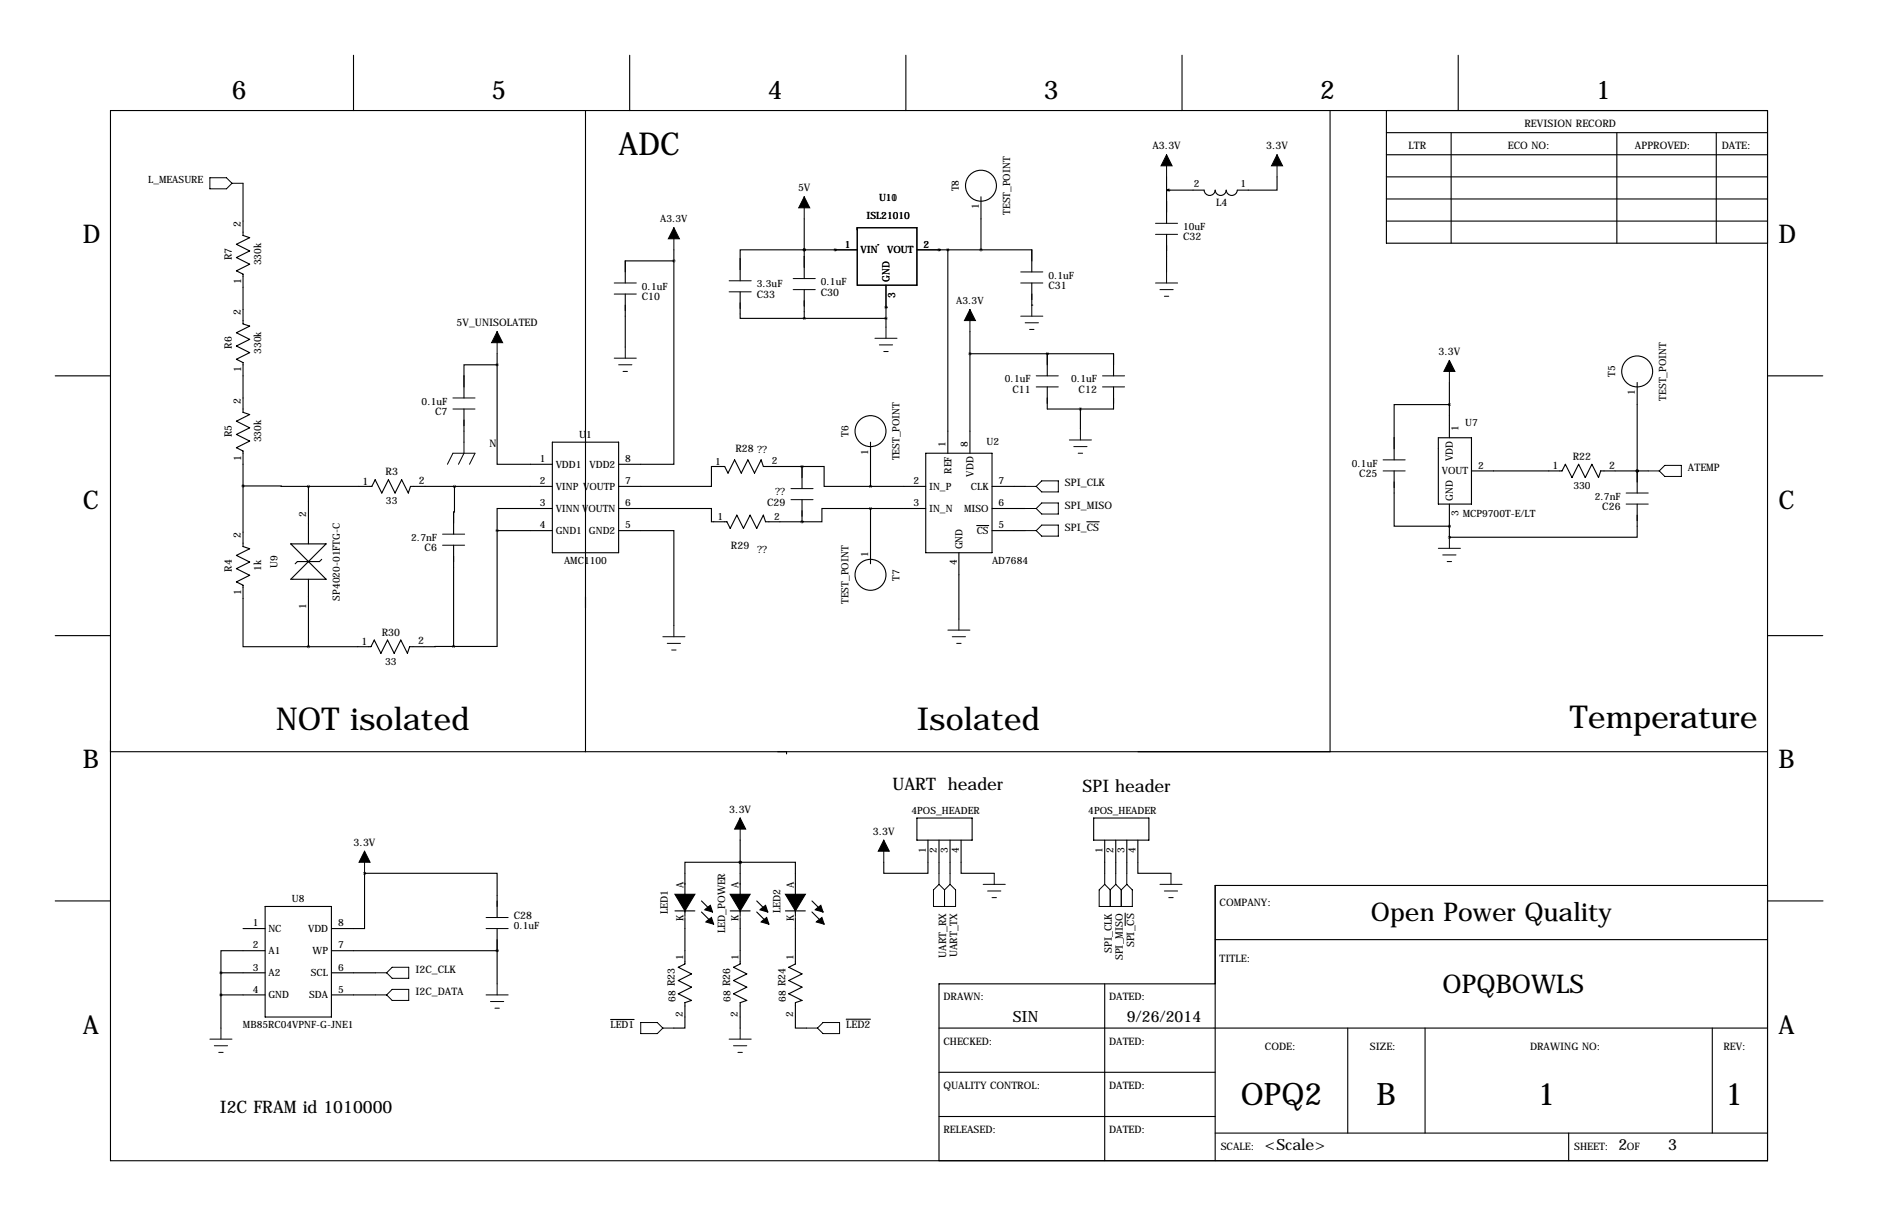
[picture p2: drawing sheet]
<svg xmlns="http://www.w3.org/2000/svg" width="432mm" height="279mm" viewBox="0 0 432 279" stroke-linecap="round" stroke-linejoin="round" font-family="sans-serif">
<g fill="none" stroke="#000" stroke-width=".25">
<path d="M81.3 12.7v12.7M144.8 12.7v12.7M208.3 12.7v12.7M271.8 12.7v12.7M335.3 12.7v12.7M25.4 25.4h381v241.3h-381zM134.6 25.4v147.3M305.8 25.4v147.3M318.8 30.5h87.6M318.8 35.6h87.6M318.8 25.4v30.5h87.6M333.7 30.5v25.4"/>
<path d="M371.8 30.5v25.4M394.6 30.5v25.4M55.9 42.1v12l1.5 .5-3 1.5 3 1.6-3 1.5 3 1.5-3 1.5 1.5 .8v11.4l1.5 .5-3 1.6 3 1.5-3 1.5 3 1.5-3 1.5 1.5 .8v11.4l1.5 .5-3 1.6 3 1.5-3 1.5 3 1.5-3 1.6 1.5 .7v22l1.5 .5-3 1.5 3 1.5-3 1.6 3 1.5-3 1.5 1.5 .8v14.1h15M154.9 59.9v46.8h-12.7M154.9 59.9h-11.1v5.1M154.9 57.4v2.5M184.9 57.4h.1M184.9 57.4h-14.7v7.1M184.9 57.4h12.2M184.9 50.3v13.7M192 57.4h.1M197.1 52.3h13.7v13.2h-13.7z"/>
<path d="M201.8 56.2h.1M210.8 57.4h26.4v5.1M215.9 57.4h.1M217.9 57.4v46.7M225.6 45.2v12.2M268.2 40.6v3.1h.5M268.2 53.8v8.7M268.7 43.7h-.5v7.6M293.6 40.6v3.1h-9.1a1.27 1.27 0 0 1-1.3 1.2 1.27 1.27 0 0 1-1.3-1.2 1.27 1.27 0 0 1-1.2 1.2 1.27 1.27 0 0 1-1.3-1.2 1.27 1.27 0 0 1-1.3 1.2 1.27 1.27 0 0 1-1.2-1.2h-8.2M318.8 45.7h87.6M318.8 50.8h87.6M318.8 40.6h87.6"/>
<path d="M143.8 67.6v12.2M170.2 67.1v6.1h14.7M184.9 66.5v6.7M184.9 73.2h18.8M203.7 70.6h.1M203.7 65.5v9.7M223 76.2v27.9M237.2 70.1h.1M237.2 65v5.1M12.7 86.4h12.7M106.7 94v7.6M114.3 83.8v22.9h12.7"/>
<path d="M114.3 83.8h-7.6v7.6M114.3 81.3v2.5M223 81.3h33v5.1M240.8 81.3h.1M240.8 81.3v5.1M240.8 88.9v5.1h15.2v-5.1M248.4 94v4.6M333.2 93h-12.7v12.7M333.2 87.9v12.7M376.4 87.9v25.4M406.4 86.4h12.7M55.9 111.7l15 .1"/>
<path d="M70.9 111.8v13.2M70.9 111.8h14.6l.8-1.6 1.5 3.1 1.5-3.1 1.5 3.1 1.6-3.1 1.5 3.1 .5-1.5h32.6M104.5 111.8l-.2 10.9M127 116.8h-12.7v5.1M127 101.6h15.2v25.4h-15.2zM142.2 116.8h21.4v3.1h3.5l.8 1.5 1.5-3 1.5 3 1.6-3 1.5 3 1.5-3 .5 1.5h8.4M184.4 107.2h-8.9l-.5-1.5-1.5 3-1.5-3-1.6 3-1.5-3-1.5 3-.8-1.5h-3v4.6h-21.4M184.4 107.2h.1M184.4 107.2h5.1v4.6h10.7M184.4 119.9h.1M184.4 107.2v5.1M184.4 114.8v5.1"/>
<path d="M200.2 101.6v10.2M200.2 116.8h-11.2v3.1h-4.6M200.2 111.8h12.7M200.2 116.8h12.7M200.2 116.8v12.7M212.9 104.1h15.2v22.9h-15.2zM228.1 111.8h7.6M228.1 116.8h7.6M249.9 119.9h2.8M320.5 108.2v12.7h12.7M330.7 100.6h7.6v15.2h-7.6zM333.2 115.8v7.6"/>
<path d="M338.3 108.2h20.9l.7-1.5 1.5 3 1.6-3 1.5 3 1.5-3 1.5 3 .5-1.5h11M376.4 115.8v7.6h-43.2M376.4 108.2h.1M66.9 125h8.1l-8.1 8.1h8.1zM70.9 133.1v15.5M74 128.5l-.5 .5h-5.1l-.5 .5M104.3 125.3v23.2M114.3 121.9v26.6h-10M114.3 121.9h12.7M142.2 121.9h12.7v21.9M220.5 127v15.2M224.6 120.8h2.7"/>
<path d="M228.1 121.9h7.6M333.2 120.9h.1M333.2 123.4h.1M12.7 146h12.7M104.3 148.5l-10.1 .1-.5 1.5-1.5-3-1.6 3-1.5-3-1.5 3-1.5-3-.8 1.5h-14.4M406.4 146h12.7M25.4 172.7h381M180.8 172.7v.5M170.2 198.1h12.7v12.5M170.2 198.1h-12.7v12.5M170.2 198.1h.1M170.2 193v17.6"/>
<path d="M210.8 188h12.7v5h-12.7zM213.4 193v7.7h-10.2v-2.6M215.9 193v7.7M218.4 193v7.7M221 193v7.7h7.6M251.5 188h12.7v5h-12.7zM254 193v7.7M256.5 193v7.7M259.1 193v7.7M261.6 193v7.7h7.6M12.7 207h12.7M55.9 213.4h5.1"/>
<path d="M61 218.4h-10.2v5.1M61 208.3h15.2v25.4h-15.2zM76.2 218.4h38.1M83.8 200.7v12.7h-7.6M83.8 200.7h.1M83.8 200.7h30.5v10.1M114.3 218.4h.1M114.3 213.4v12.7M155.2 209.3h4.6M157.5 210.8v10.7l-1.5 .7 3 1.6-3 1.5 3 1.5-3 1.5 3 1.6-1.5 .5v5.8h-2.6M161.3 207l2.5 2.5M161.3 209.5l2.5 2.6"/>
<path d="M167.9 209.3h4.6M170.2 210.8v10.7l-1.5 .7 3 1.6-3 1.5 3 1.5-3 1.5 3 1.6-1.5 .5v5.8M174 207l2.5 2.5M174 209.5l2.5 2.6M180.6 209.3h4.6M182.9 210.8v10.7l-1.5 .7 3 1.6-3 1.5 3 1.5-3 1.5 3 1.6-1.5 .5v5.8h2.5M186.7 207l2.5 2.5M186.7 209.5l2.5 2.6M258.7 209.8v2.9M279.4 215.9h127M406.4 203.5h-127v63.2M406.5 207h12.7"/>
<path d="M50.8 223.5h10.2M50.8 228.6h10.2M50.8 223.5v12.7M76.2 223.5h10.2M76.2 228.6h10.2M140.4 234.2h5.4M194.6 234.2h5.5M215.9 236.2h190.5M254 226.1v40.6M279.4 226.1h-63.5v40.6M309.9 236.2v24.1M327.7 236.2v24.1"/>
<path d="M393.7 236.2v24.1M215.9 246.4h63.5M215.9 256.5h63.5M279.4 260.3h127M360.7 260.3v6.4"/>
<circle cx="225.6" cy="42.7" r="3.6"/>
<circle cx="200.2" cy="99.1" r="3.6"/>
<circle cx="376.4" cy="85.3" r="3.6"/>
<circle cx="200.2" cy="132.1" r="3.6"/>
</g>
<g fill="none" stroke="#000" stroke-width=".23">
<path d="M268.2 35.6v5M293.6 35.6v5M48.3 40.8h3.8l1.2 1.3-1.2 1.3h-3.8zM53.3 42.1h2.6M154.9 52.3v5.1M184.9 45.2v5.1M265.7 53.8h5.1M265.7 51.3h5.1M114.3 76.2v5.1M141.2 67.6h5.1M141.2 65h5.1M143.8 79.8v2.5"/>
<path d="M167.6 67.1h5.1M167.6 64.5h5.1M182.4 66.5h5.1M182.4 64h5.1M201.2 77.7h5M202.2 79.2h3M203.7 75.2v2.5M223 71.1v5.1M234.7 65h5.1M234.7 62.5h5.1M234.7 72.6h5.1M235.7 74.2h3.1"/>
<path d="M236.7 75.7h1M237.2 70.1v2.5M265.7 65h5.1M266.7 66.5h3M267.7 68.1h1M268.2 62.5v2.5M104.1 94h5.1M104.1 91.4h5.1M141.2 82.3h5.1M142.2 83.8h3.1M143.3 85.3h1M203.2 80.8h1"/>
<path d="M238.3 88.9h5M238.3 86.4h5M248.4 98.6v2.5M253.5 88.9h5.1M253.5 86.4h5.1M333.2 82.8v5.1M102.9 106.7l1.2-2.6h5.1l-1.3 2.6M106.7 101.6v2.5l-1.3 2.6M181.9 114.8h5M181.9 112.3h5M235.7 111.8h2.6M235.7 116.8h2.6"/>
<path d="M238.3 111.8l1.2-1.3h3.8v2.5h-3.8zM238.3 116.8l1.2-1.2h3.8v2.5h-3.8zM245.9 101.1h5.1M246.9 102.6h3M247.9 104.1h1M318 108.2h5.1M318 105.7h5.1M373.9 115.8h5.1M373.9 113.3h5.1M379 108.2h2.5M381.5 108.2l1.3-1.3h3.8v2.6h-3.8zM101.8 125.3h5"/>
<path d="M101.8 122.7h5M235.7 121.9h2.6M238.3 121.9l1.2-1.2h3.8v2.5h-3.8zM330.7 126h5.1M331.7 127.5h3.1M332.7 129h1.1M333.2 123.4v2.6M152.4 146.3h5.1M153.4 147.8h3.1M154.4 149.4h1M154.9 143.8v2.5M217.9 144.8h5.1"/>
<path d="M218.9 146.3h3.1M220 147.8h1M220.5 142.2v2.6M83.8 195.6v5.1M170.2 188v5M203.2 193v5.1M111.8 210.8h5M111.8 213.4h5M215.9 200.7v2.5M215.9 203.2l-1.3 1.3v3.8h5.1v-3.8l-1.3-1.3M215.9 203.2l1.3 1.3M217.2 204.5v3.8"/>
<path d="M218.4 200.7v2.5M218.4 203.2l-1.2 1.3M226.1 203.2h5M227.1 204.7h3M228.1 206.2h1M228.6 200.7v2.5M254 203.2l-1.3 1.3v3.8h7.6v-3.8l-1.2-1.3M254 200.7v2.5M254 203.2l1.3 1.3M255.3 204.5v3.8M256.5 200.7v2.5M256.5 203.2l1.3 1.3"/>
<path d="M256.5 203.2l-1.2 1.3M257.8 204.5v3.8M259.1 200.7v2.5M259.1 203.2l-1.3 1.3M266.7 203.2h5.1M267.7 204.7h3.1M268.7 206.2h1M269.2 200.7v2.5M48.3 238.8h5M50.8 236.2v2.6M86.4 228.6h2.5M86.4 223.5h2.5"/>
<path d="M88.9 228.6l1.3-1.3h3.8v2.6h-3.8zM88.9 223.5l1.3-1.3h3.8v2.6h-3.8zM111.8 228.6h5M112.8 230.1h3M113.8 231.6h1M114.3 226.1v2.5M147.3 234.9h3.8l1.3 1.3-1.3 1.3h-3.8zM152.4 236.2h2.5M167.6 238.8h5.1M170.2 236.2v2.6M185.4 236.2h2.6M188 236.2l1.2-1.3h3.8v2.6h-3.8z"/>
<path d="M49.3 240.3h3M50.3 241.8h1M168.7 240.3h3M169.7 241.8h1"/>
</g>
<path d="M155.2 205.5h2.3v3.8zM157.5 205.5h2.3l-2.3 3.8zM162.3 208.8l1-.8 .5 1.5-1.7-.5zM162.3 211.8l1.3-1 .5 1.5zM167.9 205.5h2.3v3.8zM170.2 205.5h2.3l-2.3 3.8zM174.8 209l1.2-1 .5 1.5zM175 211.8l1.3-1 .5 1.5zM180.6 205.5h2.3v3.8zM182.9 205.5h2.3l-2.3 3.8zM187.5 209l1.2-1 .5 1.5zM188 211.6l1-.8 .5 1.5-1.8-.5z" fill="#000" stroke="#000" stroke-width=".25"/>
<path d="M268.2 35.6l1.3 2.5h-2.5zM293.6 35.6l1.3 2.5h-2.5zM154.9 52.3l1.3 2.6h-2.5zM184.9 45.2l1.3 2.6h-2.6zM114.3 76.2l1.3 2.5h-2.6zM223 71.1l1.3 2.6h-2.6zM333.2 82.8l1.3 2.5h-2.5zM83.8 195.6l1.3 2.5h-2.6zM170.2 188l1.2 2.5h-2.5zM203.2 193l1.3 2.6h-2.6z" fill="#000" stroke="#000" stroke-width=".23"/>
<path d="M154.9 59.9a.05 .05 0 0 0 .1 0 .05 .05 0 0 0-.1 0zM333.2 93a.05 .05 0 0 0 .1 0 .05 .05 0 0 0-.1 0zM333.2 120.9a.05 .05 0 0 0 .1 0 .05 .05 0 0 0-.1 0zM333.2 123.4a.05 .05 0 0 0 .1 0 .05 .05 0 0 0-.1 0zM376.4 108.2a.05 .05 0 0 0 .1 0 .05 .05 0 0 0-.1 0zM376.4 108.2a.05 .05 0 0 0 .1 0 .05 .05 0 0 0-.1 0zM200.1 111.8a.05 .05 0 0 0 .1 0 .05 .05 0 0 0-.1 0zM200.1 116.8a.05 .05 0 0 0 .1 0 .05 .05 0 0 0-.1 0zM217.9 57.4a.05 .05 0 0 0 .1 0 .05 .05 0 0 0-.1 0zM225.5 57.4a.05 .05 0 0 0 .1 0 .05 .05 0 0 0-.1 0zM268.7 43.7a.05 .05 0 0 0 .1 0 .05 .05 0 0 0-.1 0z" fill="#000" stroke="#000" stroke-width=".63"/>
<g font-size="7.3">
<text x="142.2" y="35.6">ADC</text>
<text x="63.5" y="167.6">NOT isolated</text>
<text x="210.8" y="167.6">Isolated</text>
<text x="360.9" y="167.4">Temperature</text>
</g>
<g font-size="7.1">
<text x="285.3" y="254">OPQ2</text>
<text x="316.5" y="254">B</text>
<text x="353.6" y="254">1</text>
<text x="396.7" y="254">1</text>
</g>
<g font-size="5.9">
<text x="53.3" y="22.9">6</text>
<text x="113" y="22.9">5</text>
<text x="176.5" y="22.9">4</text>
<text x="240" y="22.9">3</text>
<text x="303.5" y="22.9">2</text>
<text x="367" y="22.9">1</text>
<text x="19" y="55.9">D</text>
<text x="408.9" y="55.9">D</text>
<text x="19" y="116.8">C</text>
<text x="408.9" y="116.8">C</text>
<text x="19" y="176.5">B</text>
<text x="408.9" y="176.5">B</text>
<text x="315.2" y="211.6">Open Power Quality</text>
<text x="331.7" y="228.1">OPQBOWLS</text>
<text x="19" y="237.5">A</text>
<text x="408.9" y="237.5">A</text>
</g>
<g font-size="4">
<text x="205.2" y="181.6">UART header</text>
<text x="248.9" y="181.9">SPI header</text>
<text x="50.5" y="255.8">I2C FRAM id 1010000</text>
</g>
<g font-size="3.6">
<text x="232.8" y="234.9">SIN</text>
<text x="259.1" y="234.9">9/26/2014</text>
<text x="290.8" y="264.1">&lt;Scale&gt;</text>
<text x="372.1" y="264.1">2</text>
<text x="383.5" y="264.1">3</text>
</g>
<g font-size="2.4">
<text x="350.5" y="29.2">REVISION RECORD</text>
<text x="265" y="34.3">A3.3V</text>
<text x="291.1" y="34.3">3.3V</text>
<text x="323.8" y="34.3">LTR</text>
<text x="346.7" y="34.3">ECO NO:</text>
<text x="375.9" y="34.3">APPROVED:</text>
<text x="395.9" y="34.3">DATE:</text>
<text x="183.5" y="43.9">5V</text>
<text x="279.6" y="47.4">L4</text>
<text x="55.4" y="52.2" transform="rotate(-90 55.4 52.2)">2</text>
<text x="53.3" y="59.8" transform="rotate(-90 53.3 59.8)">R7</text>
<text x="272" y="55.3">C32</text>
<text x="55.5" y="65.2" transform="rotate(-90 55.5 65.2)">1</text>
<text x="147.6" y="69">C10</text>
<text x="174" y="68.5">C33</text>
<text x="188.7" y="68">C30</text>
<text x="241" y="66.4">C31</text>
<text x="55.4" y="72.5" transform="rotate(-90 55.4 72.5)">2</text>
<text x="105" y="74.9">5V_UNISOLATED</text>
<text x="53.3" y="80.2" transform="rotate(-90 53.3 80.2)">R6</text>
<text x="330.7" y="81.5">3.3V</text>
<text x="55.5" y="85.5" transform="rotate(-90 55.5 85.5)">1</text>
<text x="55.4" y="92.8" transform="rotate(-90 55.4 92.8)">2</text>
<text x="100" y="95.4">C7</text>
<text x="232.8" y="90.3">C11</text>
<text x="248" y="90.3">C12</text>
<text x="53.3" y="100.5" transform="rotate(-90 53.3 100.5)">R5</text>
<text x="55.5" y="105.8" transform="rotate(-90 55.5 105.8)">1</text>
<text x="112.6" y="102.6">N</text>
<text x="169.1" y="103.8">R28 ??</text>
<text x="357" y="107.8">1</text>
<text x="361.6" y="105.7">R22</text>
<text x="370" y="107.7">2</text>
<text x="83.3" y="111.4">1</text>
<text x="88.6" y="109.2">R3</text>
<text x="96.3" y="111.3">2</text>
<text x="244.9" y="111.8">SPI_CLK</text>
<text x="312.5" y="109.6">C25</text>
<text x="388.1" y="108.2">ATEMP</text>
<text x="176.4" y="116.2">C29</text>
<text x="244.9" y="116.8">SPI_MISO</text>
<text x="368.4" y="117.2">C26</text>
<text x="55.4" y="123.6" transform="rotate(-90 55.4 123.6)">2</text>
<text x="244.9" y="121.9">SPI_CS</text>
<text x="53.3" y="131.3" transform="rotate(-90 53.3 131.3)">R4</text>
<text x="97.6" y="126.7">C6</text>
<text x="168.1" y="126.1">R29</text>
<text x="55.5" y="136.7" transform="rotate(-90 55.5 136.7)">1</text>
<text x="83.1" y="148.2">1</text>
<text x="87.8" y="146">R30</text>
<text x="96.1" y="148.1">2</text>
<text x="167.7" y="186.7">3.3V</text>
<text x="200.7" y="191.8">3.3V</text>
<text x="81.3" y="194.3">3.3V</text>
<text x="179.5" y="209.8" transform="rotate(-90 179.5 209.8)">LED2</text>
<text x="280.4" y="208.3">COMPANY:</text>
<text x="118.1" y="211.1">C28</text>
<text x="153.6" y="210" transform="rotate(-90 153.6 210)">LED1</text>
<text x="166.8" y="214.4" transform="rotate(-90 166.8 214.4)">LED_POWER</text>
<text x="217.6" y="220.1" transform="rotate(-90 217.6 220.1)">UART_RX</text>
<text x="220.1" y="220" transform="rotate(-90 220.1 220)">UART_TX</text>
<text x="255.7" y="219" transform="rotate(-90 255.7 219)">SPI_CLK</text>
<text x="258.2" y="220.7" transform="rotate(-90 258.2 220.7)">SPI_MISO</text>
<text x="260.7" y="217.7" transform="rotate(-90 260.7 217.7)">SPI_CS</text>
<text x="280.4" y="221">TITLE:</text>
<text x="95.5" y="223.5">I2C_CLK</text>
<text x="95.5" y="228.6">I2C_DATA</text>
<text x="216.9" y="229.9">DRAWN:</text>
<text x="255" y="229.9">DATED:</text>
<text x="194.6" y="236.2">LED2</text>
<text x="216.9" y="240">CHECKED:</text>
<text x="255" y="240">DATED:</text>
<text x="290.8" y="241.3">CODE:</text>
<text x="315" y="241.3">SIZE:</text>
<text x="351.8" y="241.3">DRAWING NO:</text>
<text x="396.2" y="241.3">REV:</text>
<text x="216.9" y="250.2">QUALITY CONTROL:</text>
<text x="255" y="250.2">DATED:</text>
<text x="216.9" y="260.3">RELEASED:</text>
<text x="255" y="260.3">DATED:</text>
<text x="280.7" y="264.2">SCALE:</text>
<text x="361.9" y="264.2">SHEET:</text>
<text x="374" y="264.2">OF</text>
</g>
<g font-size="2.3">
<text x="34.1" y="42.1">L_MEASURE</text>
<text x="202.1" y="46.2">U10</text>
<text x="202.1" y="46.2">U11</text>
<text x="220.5" y="44" transform="rotate(-90 220.5 44)">T8</text>
<text x="274.5" y="42.9">2</text>
<text x="285.2" y="42.9">1</text>
<text x="151.8" y="51.1">A3.3V</text>
<text x="199.2" y="50.4">ISL21010</text>
<text x="225" y="48.1" transform="rotate(-90 225 48.1)">1</text>
<text x="232.2" y="49.4" transform="rotate(-90 232.2 49.4)">TEST_POINT</text>
<text x="272" y="52.8">10uF</text>
<text x="194.3" y="56.9">1</text>
<text x="197.9" y="58.2">VIN</text>
<text x="204" y="58.2">VOUT</text>
<text x="212.3" y="56.9">2</text>
<text x="60" y="61" transform="rotate(-90 60 61)">330k</text>
<text x="188.7" y="65.5">0.1uF</text>
<text x="204.5" y="64.8" transform="rotate(-90 204.5 64.8)">GND</text>
<text x="241" y="64">0.1uF</text>
<text x="147.6" y="66.5">0.1uF</text>
<text x="174" y="66">3.3uF</text>
<text x="205.8" y="68.4" transform="rotate(-90 205.8 68.4)">3</text>
<text x="219.9" y="69.8">A3.3V</text>
<text x="60" y="81.3" transform="rotate(-90 60 81.3)">330k</text>
<text x="231.1" y="87.9">0.1uF</text>
<text x="246.3" y="87.9">0.1uF</text>
<text x="371.3" y="86.7" transform="rotate(-90 371.3 86.7)">T5</text>
<text x="96.9" y="93">0.1uF</text>
<text x="375.9" y="90.7" transform="rotate(-90 375.9 90.7)">1</text>
<text x="383.1" y="92.1" transform="rotate(-90 383.1 92.1)">TEST_POINT</text>
<text x="60" y="101.6" transform="rotate(-90 60 101.6)">330k</text>
<text x="133.2" y="100.6">U1</text>
<text x="195.1" y="100.4" transform="rotate(-90 195.1 100.4)">T6</text>
<text x="335.4" y="99.1" transform="rotate(-90 335.4 99.1)">1</text>
<text x="336.9" y="97.8">U7</text>
<text x="124.2" y="106.2">1</text>
<text x="127.8" y="107.5">VDD1</text>
<text x="135.5" y="107.5">VDD2</text>
<text x="143.8" y="106.2">8</text>
<text x="164.4" y="106.8">1</text>
<text x="177.5" y="106.7">2</text>
<text x="199.6" y="104.4" transform="rotate(-90 199.6 104.4)">1</text>
<text x="206.8" y="105.8" transform="rotate(-90 206.8 105.8)">TEST_POINT</text>
<text x="217.4" y="102.6" transform="rotate(-90 217.4 102.6)">1</text>
<text x="222.5" y="102.6" transform="rotate(-90 222.5 102.6)">8</text>
<text x="226.8" y="102.4">U2</text>
<text x="310.8" y="107.2">0.1uF</text>
<text x="334.1" y="106" transform="rotate(-90 334.1 106)">VDD</text>
<text x="339.9" y="107.7">2</text>
<text x="124.2" y="111.3">2</text>
<text x="127.8" y="112.6">VINP VOUTP</text>
<text x="143.8" y="111.3">7</text>
<text x="178.2" y="113.8">??</text>
<text x="210" y="111.3">2</text>
<text x="213.6" y="112.6">IN_P</text>
<text x="218.7" y="108.9" transform="rotate(-90 218.7 108.9)">REF</text>
<text x="223.2" y="112.6">CLK</text>
<text x="223.8" y="109.5" transform="rotate(-90 223.8 109.5)">VDD</text>
<text x="229.6" y="111.3">7</text>
<text x="331.5" y="109">VOUT</text>
<text x="361.8" y="112.4">330</text>
<text x="70.4" y="118.9" transform="rotate(-90 70.4 118.9)">2</text>
<text x="88.8" y="115.9">33</text>
<text x="124.2" y="116.3">3</text>
<text x="127.8" y="117.6">VINN VOUTN</text>
<text x="143.8" y="116.3">6</text>
<text x="164.9" y="119.5">1</text>
<text x="178" y="119.4">2</text>
<text x="210" y="116.3">3</text>
<text x="213.6" y="117.6">IN_N</text>
<text x="221.7" y="117.6">MISO</text>
<text x="229.6" y="116.3">6</text>
<text x="334.1" y="115.1" transform="rotate(-90 334.1 115.1)">GND</text>
<text x="335.4" y="118.7" transform="rotate(-90 335.4 118.7)">3</text>
<text x="336.3" y="118.7">MCP9700T-E/LT</text>
<text x="366.7" y="114.8">2.7nF</text>
<text x="94.6" y="124.3">2.7nF</text>
<text x="124.2" y="121.4">4</text>
<text x="127.8" y="122.7">GND1</text>
<text x="135.4" y="122.7">GND2</text>
<text x="143.8" y="121.4">5</text>
<text x="224.6" y="122.7">CS</text>
<text x="229.6" y="121.4">5</text>
<text x="60" y="131.1" transform="rotate(-90 60 131.1)">1k</text>
<text x="63.8" y="130.5" transform="rotate(-90 63.8 130.5)">U9</text>
<text x="129.7" y="129.6">AMC1100</text>
<text x="174.1" y="127">??</text>
<text x="199.6" y="128" transform="rotate(-90 199.6 128)">1</text>
<text x="220" y="129.8" transform="rotate(-90 220 129.8)">4</text>
<text x="221.3" y="126.2" transform="rotate(-90 221.3 126.2)">GND</text>
<text x="228.1" y="129.6">AD7684</text>
<text x="78.1" y="138" transform="rotate(-90 78.1 138)">SP4020-01FTG-C</text>
<text x="206.8" y="133.4" transform="rotate(-90 206.8 133.4)">T7</text>
<text x="70.4" y="140" transform="rotate(-90 70.4 140)">1</text>
<text x="195.1" y="138.8" transform="rotate(-90 195.1 138.8)">TEST_POINT</text>
<text x="88.5" y="152.7">33</text>
<text x="209.6" y="186.9">4POS_HEADER</text>
<text x="250.2" y="186.9">4POS_HEADER</text>
<text x="212.9" y="195.9" transform="rotate(-90 212.9 195.9)">1</text>
<text x="215.4" y="195.9" transform="rotate(-90 215.4 195.9)">2</text>
<text x="217.9" y="195.9" transform="rotate(-90 217.9 195.9)">3</text>
<text x="220.5" y="195.9" transform="rotate(-90 220.5 195.9)">4</text>
<text x="253.5" y="195.9" transform="rotate(-90 253.5 195.9)">1</text>
<text x="256" y="195.9" transform="rotate(-90 256 195.9)">2</text>
<text x="258.6" y="195.9" transform="rotate(-90 258.6 195.9)">3</text>
<text x="261.1" y="195.9" transform="rotate(-90 261.1 195.9)">4</text>
<text x="157.1" y="204" transform="rotate(-90 157.1 204)">A</text>
<text x="169.8" y="204" transform="rotate(-90 169.8 204)">A</text>
<text x="182.5" y="204" transform="rotate(-90 182.5 204)">A</text>
<text x="67.1" y="207.3">U8</text>
<text x="58.1" y="212.9">1</text>
<text x="61.7" y="214.2">NC</text>
<text x="70.8" y="214.2">VDD</text>
<text x="77.7" y="212.9">8</text>
<text x="118.1" y="213.4">0.1uF</text>
<text x="157.1" y="211.5" transform="rotate(-90 157.1 211.5)">K</text>
<text x="169.8" y="211.5" transform="rotate(-90 169.8 211.5)">K</text>
<text x="182.5" y="211.5" transform="rotate(-90 182.5 211.5)">K</text>
<text x="58.1" y="217.9">2</text>
<text x="61.7" y="219.2">A1</text>
<text x="71.9" y="219.2">WP</text>
<text x="77.7" y="217.9">7</text>
<text x="157.1" y="220.6" transform="rotate(-90 157.1 220.6)">1</text>
<text x="169.8" y="220.6" transform="rotate(-90 169.8 220.6)">1</text>
<text x="182.5" y="220.6" transform="rotate(-90 182.5 220.6)">1</text>
<text x="58.1" y="223">3</text>
<text x="61.7" y="224.3">A2</text>
<text x="71.5" y="224.3">SCL</text>
<text x="77.7" y="223">6</text>
<text x="58.1" y="228.1">4</text>
<text x="61.7" y="229.4">GND</text>
<text x="71.1" y="229.4">SDA</text>
<text x="77.7" y="228.1">5</text>
<text x="155.3" y="230.2" transform="rotate(-90 155.3 230.2)">68 R23</text>
<text x="157" y="233.7" transform="rotate(-90 157 233.7)">2</text>
<text x="168" y="230.2" transform="rotate(-90 168 230.2)">68 R26</text>
<text x="169.7" y="233.7" transform="rotate(-90 169.7 233.7)">2</text>
<text x="180.7" y="230.2" transform="rotate(-90 180.7 230.2)">68 R24</text>
<text x="182.4" y="233.7" transform="rotate(-90 182.4 233.7)">2</text>
<text x="55.9" y="236.3">MB85RC04VPNF-G-JNE1</text>
<text x="140.4" y="236.2">LED1</text>
</g>
</svg>
